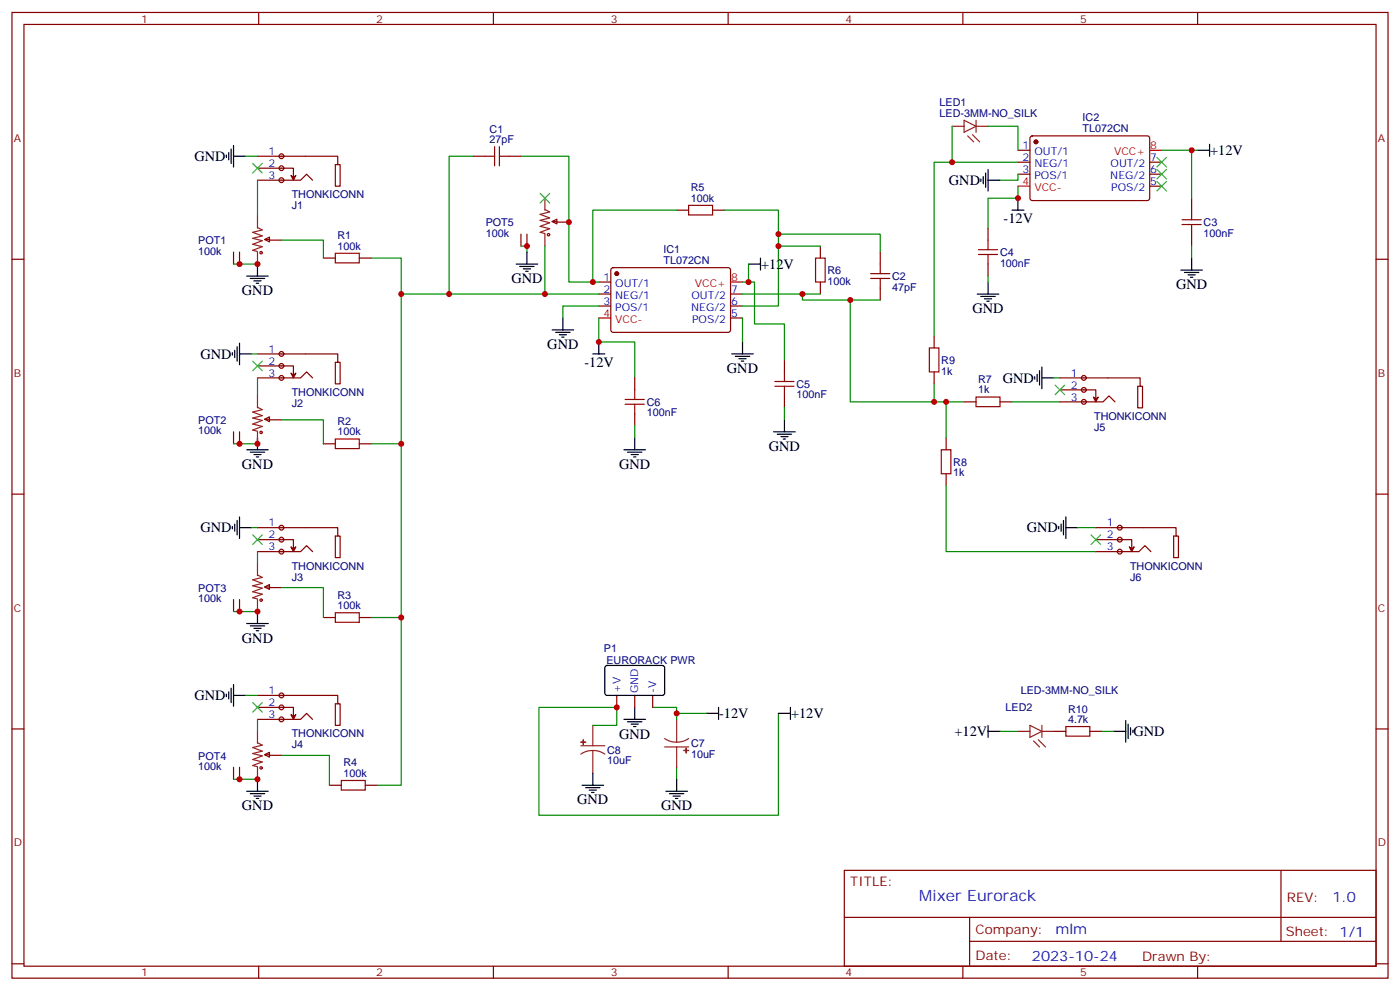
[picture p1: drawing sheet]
<svg xmlns="http://www.w3.org/2000/svg" width="412mm" height="292mm" viewBox="0 0 412 292" stroke-linecap="round" stroke-linejoin="round" font-family="sans-serif">
<g fill="none" stroke="#870000" stroke-width=".35">
<path d="M3.5 3.7h405.4v284.3h-405.4zM7.1 7.2h398.2v277.3h-398.2zM76.2 3.7v3.5M145.3 3.7v3.5M214.5 3.7v3.5M283.6 3.7v3.5M352.8 3.7v3.5M3.5 76.3h3.6M405.3 76.3h3.6M3.5 145.5h3.6M405.3 145.5h3.6M3.5 214.6h3.6"/>
<path d="M405.3 214.6h3.6M248.7 256.3h156.6v28.2h-156.6zM377.3 256.3v20.9M248.7 270.1h156.5M285.6 277.2h119.6M285.6 270.1v14.1M3.5 283.8h3.6M76.2 284.5v3.5M145.3 284.5v3.5M214.5 284.5v3.5M283.6 284.5v3.5M352.8 284.5v3.5"/>
<path d="M405.3 283.8h3.6"/>
</g>
<g fill="#f0f0f0" stroke="#870000" stroke-width=".35">
<circle cx="82.9" cy="46" r=".71"/>
<circle cx="82.9" cy="49.5" r=".71"/>
<circle cx="82.9" cy="53.1" r=".71"/>
</g>
<g fill="none" stroke="#870000" stroke-width=".35">
<path d="M75.8 53.1h12.7l1.8-1.8 1.8 1.8M75.8 49.5h10.6v2.9l.7-.8-.7 1.5-.7-1.5 .7 .8M75.8 46h23.7v2.5h.7v6.3h-1.4v-6.3h.7M68.8 74.2v3.6M70.6 74.2v3.6M78 70.5l1.4-.7v1.4zM78 70.5h1.4M79.4 70.7h3.5M95.2 76h3.6M105.8 76h3.6M68.8 127.1v3.6M70.6 127.1v3.6"/>
<path d="M78 123.4l1.4-.7v1.4zM78 123.4h1.4M79.4 123.6h3.5M68.8 176.5v3.6M70.6 176.5v3.6M78 172.8l1.4-.7v1.4zM78 172.8h1.4M79.4 173h3.5M68.8 225.9v3.5M70.6 225.9v3.5M78 222.2l1.4-.7v1.4zM78 222.2h1.4"/>
<path d="M79.4 222.4h3.5"/>
</g>
<g fill="none" stroke="#a10000" stroke-width=".35">
<path d="M98.8 74.6h7v2.8h-7z"/>
<circle cx="76.9" cy="74.4" r=".35"/>
<circle cx="76.9" cy="127.3" r=".35"/>
<circle cx="76.9" cy="176.7" r=".35"/>
<circle cx="76.9" cy="226.1" r=".35"/>
</g>
<path d="M75.8 63.6v3.6M75.8 74.2v3.6M75.8 67l1.5 .7-2.9 .7 2.9 1.1-2.9 .7 2.9 .7-2.9 1 2.9 .7-2.9 1.1 1.4 .3M75.8 116.6v3.5M75.8 119.9l1.5 .7-2.9 .7 2.9 1.1-2.9 .7 2.9 .7-2.9 1 2.9 .8-2.9 1 1.4 .4M75.8 127.1v3.6M75.8 165.9v3.6M75.8 176.5v3.6M75.8 169.3l1.5 .7-2.9 .7 2.9 1.1-2.9 .7 2.9 .7-2.9 1 2.9 .7-2.9 1.1 1.4 .4M75.8 215.3v3.6M75.8 218.7l1.5 .7-2.9 .7 2.9 1.1-2.9 .7 2.9 .7-2.9 1 2.9 .7-2.9 1.1 1.4 .3M75.8 225.9v3.5" fill="none" stroke="#8c2424" stroke-width=".35"/>
<path d="M66.7 45.6v.8M67.4 44.9v2.2M68.1 43.9v4.2M68.8 46h3.5M68.8 42.8v6.4" fill="none" stroke="#000" stroke-width=".35"/>
<path d="M72.3 46h3.5M75.8 53.1v10.5" fill="none" stroke="#008700" stroke-width=".35"/>
<g fill="#f0f0f0" stroke="#870000" stroke-width=".35">
<circle cx="82.9" cy="104.2" r=".71"/>
<circle cx="82.9" cy="107.7" r=".71"/>
<circle cx="82.9" cy="111.3" r=".71"/>
</g>
<path d="M75.8 111.3h12.7l1.8-1.8 1.8 1.8M75.8 107.7h10.6v2.9l.7-.7-.7 1.4-.7-1.4 .7 .7M75.8 104.2h23.7v2.5h.7v6.3h-1.4v-6.3h.7" fill="none" stroke="#870000" stroke-width=".35"/>
<path d="M75.8 111.3v5.3" fill="none" stroke="#008700" stroke-width=".35"/>
<g fill="#f0f0f0" stroke="#870000" stroke-width=".35">
<circle cx="82.9" cy="155.4" r=".71"/>
<circle cx="82.9" cy="158.9" r=".71"/>
<circle cx="82.9" cy="162.4" r=".71"/>
</g>
<path d="M75.8 158.9h10.6v2.8l.7-.7-.7 1.4-.7-1.4 .7 .7M75.8 155.4h23.7v2.4h.7v6.4h-1.4v-6.4h.7M75.8 162.4h12.7l1.8-1.7 1.8 1.7" fill="none" stroke="#870000" stroke-width=".35"/>
<path d="M75.8 162.4v3.5" fill="none" stroke="#008700" stroke-width=".35"/>
<g fill="#f0f0f0" stroke="#870000" stroke-width=".35">
<circle cx="82.9" cy="204.8" r=".71"/>
<circle cx="82.9" cy="208.3" r=".71"/>
<circle cx="82.9" cy="211.8" r=".71"/>
</g>
<g fill="none" stroke="#870000" stroke-width=".35">
<path d="M139.3 46h3.6M149.9 46h3.6M299.9 44.2h3.5M299.9 47.8h3.5M299.9 51.3h3.5M303.6 40.2l.5-.2 34.1 .1 .5 .6-.1 17.9-.6 .5-34.2-.1-.4-.7v-17.6zM338.7 47.8h3.5M338.7 51.3h3.5M338.7 54.8h3.5M153.5 68.9v3.6M155.2 68.9v3.6M162.6 65.2l1.4-.7v1.4z"/>
<path d="M162.6 65.2h1.4M164 65.4h3.6M180.2 79l.4-.2 34.2 .1 .4 .6-.1 17.9-.6 .5-34.2-.1-.4-.6v-17.7zM199.3 61.9h3.5M209.9 61.9h3.5M241.7 72.5v3.5M259.3 74.2v3.6M176.4 83h3.5M176.4 86.6h3.5M176.4 90.1h3.5M215.2 86.6h3.5M215.2 90.1h3.5"/>
<path d="M215.2 93.6h3.5M241.7 83v3.6M259.3 84.8v3.5M275.2 98.9v3.5M275.2 109.5v3.5M284 118.3h3.5M294.6 118.3h3.5M95.2 130.7h3.6M105.8 130.7h3.6M278.7 128.9v3.5M278.7 139.5v3.5M95.2 181.8h3.6"/>
<path d="M105.8 181.8h3.6M75.8 211.8h12.7l1.8-1.8 1.8 1.8M75.8 208.3h10.6v2.8l.7-.7-.7 1.4-.7-1.4 .7 .7M75.8 204.8h23.7v2.4h.7v6.4h-1.4v-6.4h.7M97 231.2h3.5M107.6 231.2h3.5"/>
</g>
<g fill="none" stroke="#008700" stroke-width=".35">
<path d="M139.3 46h-7v40.6M153.5 46h14.1v37h8.8M82.9 70.7h12.3v5.3M109.4 76h8.8v54.7h-8.8M160.5 72.5v14.1M199.3 61.9h-24.7v21.1M213.4 61.9h15.9v28.2h-10.6M229.3 68.9h30v5.3M229.3 72.5h12.4M118.2 86.6h58.2M176.4 90.1h-10.6v3.5M218.7 86.6h23"/>
<path d="M218.7 93.6v7.1M236.4 86.6v1.7h22.9M250.5 88.3v30h33.5M74.1 104.2h1.7M275.2 113v5.3M278.7 118.3v10.6M82.9 123.6h12.3v7.1M118.2 130.7v51.1h-8.8M74.1 155.4h1.7M82.9 173h12.3v8.8M118.2 181.8v49.4h-7.1M72.3 204.8h3.5"/>
<path d="M75.8 211.8v3.5M82.9 222.4h14.1v8.8"/>
</g>
<g fill="none" stroke="#000" stroke-width=".35">
<path d="M75.8 77.8v3.5M72.7 81.3h6.3M73.7 82h4.3M74.8 82.7h2.1M75.5 83.4h.7M162.6 97.2h6.4M163.7 97.9h4.2M164.7 98.6h2.2M165.5 99.3h.7M165.8 93.6v3.6M68.4 103.9v.7M69.1 103.2v2.1"/>
<path d="M69.8 102.1v4.2M70.6 104.2h3.5M70.6 101v6.4M215.5 104.2h6.4M216.6 104.9h4.2M217.7 105.6h2.1M218.4 106.3h.7M218.7 100.7v3.5M72.7 132.4h6.3M73.7 133.1h4.3M74.8 133.8h2.1M75.5 134.5h.7"/>
<path d="M75.8 128.9v3.5M68.4 155v.7M69.1 154.3v2.1M69.8 153.2v4.3M70.6 152.2v6.3M70.6 155.4h3.5M72.7 183.6h6.3M73.7 184.3h4.3M74.8 185h2.1M75.5 185.7h.7M75.8 180.1v3.5M66.7 204.4v.7"/>
<path d="M67.4 203.7v2.1M68.1 202.6v4.3M68.8 204.8h3.5M68.8 201.6v6.3M72.7 233h6.3M73.7 233.7h4.3M74.8 234.4h2.1M75.5 235.1h.7M75.8 229.4v3.6"/>
</g>
<g fill="none" stroke="#a10000" stroke-width=".35">
<path d="M142.9 46h2.8M145.7 43.2v5.6M147.1 46h2.8M147.1 43.2v5.6M202.8 60.5h7.1v2.8h-7.1zM240.2 76h2.9v7h-2.9zM259.3 77.8v2.8M256.5 80.6h5.6M256.5 82h5.6M259.3 82v2.8M273.8 102.4h2.8v7.1h-2.8zM287.5 116.9h7.1v2.8h-7.1z"/>
<path d="M98.8 129.3h7v2.8h-7zM277.3 132.4h2.8v7.1h-2.8zM98.8 180.4h7v2.8h-7zM100.5 229.8h7.1v2.8h-7.1z"/>
<circle cx="161.6" cy="69.1" r=".35"/>
</g>
<g fill="#870000" stroke="#870000" stroke-width=".35">
<circle cx="181.7" cy="80.6" r=".53"/>
<circle cx="305.2" cy="41.8" r=".53"/>
</g>
<path d="M299.9 54.8h3.5M338.7 44.2h3.5M176.4 93.6h3.5M215.2 83h3.5" fill="none" stroke="#f00" stroke-width=".35"/>
<path d="M160.5 58.3v3.6M160.5 68.9v3.6M160.5 61.7l1.4 .7-2.8 .7 2.8 1.1-2.8 .7 2.8 .7-2.8 1 2.8 .7-2.8 1.1 1.4 .4" fill="none" stroke="#8c2424" stroke-width=".35"/>
<path d="M74.4 48.1l2.9 2.8M77.3 48.1l-2.9 2.8M159.1 56.9l2.8 2.9M161.9 56.9l-2.8 2.9M74.4 106.3l2.9 2.8M77.3 106.3l-2.9 2.8M74.4 157.5l2.9 2.8M77.3 157.5l-2.9 2.8M74.4 206.9l2.9 2.8M77.3 206.9l-2.9 2.8" fill="none" stroke="#3c3" stroke-width=".35"/>
<g fill="#f0f0f0" stroke="#870000" stroke-width=".35">
<circle cx="319.3" cy="111.3" r=".71"/>
<circle cx="319.3" cy="114.8" r=".71"/>
<circle cx="319.3" cy="118.3" r=".71"/>
</g>
<path d="M312.2 118.3h12.7l1.8-1.7 1.7 1.7M312.2 114.8h10.6v2.8l.7-.7-.7 1.4-.7-1.4 .7 .7M312.2 111.3h23.6v2.4h.7v6.4h-1.4v-6.4h.7" fill="none" stroke="#870000" stroke-width=".35"/>
<g fill="#f0f0f0" stroke="#870000" stroke-width=".35">
<circle cx="329.8" cy="155.4" r=".71"/>
<circle cx="329.8" cy="158.9" r=".71"/>
<circle cx="329.8" cy="162.4" r=".71"/>
</g>
<g fill="none" stroke="#870000" stroke-width=".35">
<path d="M351 58.3v3.6M291 67.2v3.5M291 77.8v3.5M351 68.9v3.6M187 111.3v3.5M231.1 106v3.5M231.1 116.6v3.5M187 121.8v3.6M322.8 158.9h10.6v2.8l.7-.7-.7 1.4-.7-1.4 .7 .7M322.8 155.4h23.6v2.4h.7v6.4h-1.4v-6.4h.7M322.8 162.4h12.7l1.8-1.7 1.7 1.7M181.7 204.8v3.5"/>
<path d="M187 204.8v3.5M192.3 204.8v3.5M310.4 215.3h3.6M321 215.3h3.6"/>
</g>
<g fill="none" stroke="#008700" stroke-width=".35">
<path d="M280.5 37.2v10.6M291 37.2h8.9v7M299.9 47.8h-24.7v51.1M299.9 51.3v1.8h-5.3M299.9 54.8v3.5h-8.9v8.9M342.2 44.2h10.6M351 44.2v14.1M68.8 77.8h7M153.5 72.5h1.7v1.7M220.5 77.8v5.2h-1.8M351 72.5v3.5M176.4 93.6v7.1h10.6v10.6"/>
<path d="M220.5 83h1.7v12.4h8.9v10.6M291 81.3v1.7M298.1 118.3h14.1M310.4 111.3h1.8M75.8 128.9v1.8h-7M187 125.4v3.5M231.1 120.1v3.5M278.7 143v19.4h44.1M317.5 155.4h5.3M68.8 180.1h7M192.3 208.3h7v3.5M199.3 210h8.8"/>
<path d="M229.3 210v30h-70.6v-31.7h23v5.3h-7.1M294.6 215.3h5.3M324.6 215.3h3.5M68.8 229.4h7M199.3 225.9v3.5"/>
</g>
<path d="M340.8 53.4l2.8 2.8M340.8 49.9l2.8 2.8M340.8 46.4l2.8 2.8M343.6 53.4l-2.8 2.8M343.6 49.9l-2.8 2.8M343.6 46.4l-2.8 2.8M310.8 113.4l2.8 2.8M313.6 113.4l-2.8 2.8M321.4 157.5l2.8 2.8M324.2 157.5l-2.8 2.8" fill="none" stroke="#3c3" stroke-width=".35"/>
<g fill="none" stroke="#000" stroke-width=".35">
<path d="M288.9 52.7v.7M289.6 52v2.1M290.3 50.9v4.3M291 53.1h3.6M291 49.9v6.3M299.9 58.3v3.6M352.8 44.2h3.5M356.3 42.5v3.5M152 77.8h6.4M153.1 78.5h4.2M154.2 79.2h2.1M154.9 79.9h.7"/>
<path d="M155.2 74.2v3.6M220.5 77.8h3.5M224 76v3.5M298.1 61.9h3.5M347.8 79.5h6.4M351 76v3.5M287.9 86.6h6.3M288.9 87.3h4.3M290 88h2.1M290.7 88.7h.7M291 83v3.6M348.9 80.2h4.2"/>
<path d="M350 80.9h2.1M350.7 81.6h.7M174.6 104.2h3.6M176.4 100.7v3.5M304.8 110.9v.7M305.5 110.2v2.1M306.2 109.1v4.3M306.9 111.3h3.5M306.9 108.1v6.3M183.8 132.4h6.3M184.9 133.1h4.2M185.9 133.8h2.1"/>
<path d="M186.6 134.5h.7M187 128.9v3.5M227.9 127.1h6.3M229 127.8h4.2M230 128.6h2.1M230.7 129.3h.7M231.1 123.6v3.5M311.9 155v.7M312.6 154.3v2.1M313.3 153.2v4.3M314 155.4h3.5M314 152.2v6.3"/>
<path d="M178.4 196.1l.5-.2 16.5 .1 .4 .6-.1 7.7-.6 .5-16.5-.1-.4-.7v-7.4zM183.8 211.8h6.3M184.9 212.5h4.2M185.9 213.2h2.1M186.6 213.9h.7M187 208.3v3.5M208.1 210h3.6M211.7 208.3v3.5M229.3 210h3.5M232.8 208.3v3.5M291 213.6v3.5M291 215.3h3.6"/>
<path d="M328.1 215.3h3.5M331.6 212.2v6.3M332.3 213.2v4.3M333 214.3v2.1M333.7 215v.7M171.4 231.2h6.4M172.5 231.9h4.2M173.6 232.6h2.1M174.3 233.3h.7M174.6 227.7v3.5M196.1 233h6.4M197.2 233.7h4.2"/>
<path d="M198.3 234.4h2.1M199 235.1h.7M199.3 229.4v3.6"/>
</g>
<g fill="none" stroke="#8c2424" stroke-width=".35">
<path d="M280.5 37.2h3.5M284 35.4l3.5 1.8-3.5 1.7zM286.5 39.7l2.1 2.1M287.5 35.4v3.5M287.5 37.2h3.5M285 40l1.8 1.8M171.1 219.6h7.1M174.6 213.6v6M195.8 217.5l1.7 .8 1.8 .2M195.8 219.9h7M199.3 211.8v6.7M199.3 219.9v6"/>
<path d="M202.8 217.5l-1.6 .8-1.9 .2M299.9 215.3h3.5M303.4 213.6l3.5 1.7-3.5 1.8zM304.4 218.2l1.8 1.7M305.9 217.8l2.1 2.1M306.9 213.6v3.5M306.9 215.3h3.5M174.6 221l1.9 .2 1.7 .8M174.6 221l-1.8 .2-1.7 .8M174.6 221v6.7"/>
</g>
<g fill="none" stroke="#a10000" stroke-width=".35">
<path d="M288.2 74.9h5.7M288.2 73.5h5.7M291 70.7v2.8M291 74.9v2.9M348.2 66.1h5.6M348.2 64.7h5.6M351 61.9v2.8M351 66.1v2.8M184.1 119h5.7M184.1 117.6h5.7M187 114.8v2.8M187 119v2.8"/>
<path d="M228.2 113.7h5.7M228.2 112.3h5.7M231.1 109.5v2.8M231.1 113.7v2.9M314 213.9h7v2.8h-7z"/>
</g>
<g fill="#8c2424" stroke="#8c2424" stroke-width=".35">
<path d="M201.4 220.9l1.4 .1z"/>
<path d="M202.1 220.3v1.4z"/>
<path d="M171.1 218.5h1.4z"/>
<path d="M171.8 217.8v1.4z"/>
</g>
<g fill="#c00">
<circle cx="118.2" cy="130.7" r=".88"/>
<circle cx="118.2" cy="181.8" r=".88"/>
<circle cx="118.2" cy="86.6" r=".88"/>
<circle cx="160.5" cy="86.6" r=".88"/>
<circle cx="167.6" cy="65.4" r=".88"/>
<circle cx="132.3" cy="86.6" r=".88"/>
<circle cx="174.6" cy="83" r=".88"/>
<circle cx="229.3" cy="72.5" r=".88"/>
<circle cx="229.3" cy="68.9" r=".88"/>
<circle cx="236.4" cy="86.6" r=".88"/>
<circle cx="250.5" cy="88.3" r=".88"/>
<circle cx="278.7" cy="118.3" r=".88"/>
<circle cx="275.2" cy="118.3" r=".88"/>
<circle cx="280.5" cy="47.8" r=".88"/>
<circle cx="351" cy="44.2" r=".88"/>
<circle cx="299.9" cy="58.3" r=".88"/>
<circle cx="220.5" cy="83" r=".88"/>
<circle cx="176.4" cy="100.7" r=".88"/>
<circle cx="181.7" cy="208.3" r=".88"/>
<circle cx="199.3" cy="210" r=".88"/>
<circle cx="75.8" cy="130.7" r=".88"/>
<circle cx="70.6" cy="130.7" r=".88"/>
<circle cx="75.8" cy="77.8" r=".88"/>
<circle cx="70.6" cy="77.8" r=".88"/>
<circle cx="75.8" cy="180.1" r=".88"/>
<circle cx="70.6" cy="180.1" r=".88"/>
<circle cx="75.8" cy="229.4" r=".88"/>
<circle cx="70.6" cy="229.4" r=".88"/>
<circle cx="155.2" cy="72.5" r=".88"/>
</g>
<text font-size="4.6" fill="#00f" x="270.8" y="265.3">Mixer Eurorack</text>
<g font-size="4.2">
<text x="57.3" y="47.4">GND</text>
<text x="356.5" y="45.7">+12V</text>
<text x="279.5" y="54.5">GND</text>
<text x="295.6" y="65.8">-12V</text>
<text x="150.6" y="83.4">GND</text>
<text x="224.2" y="79.2">+12V</text>
<text x="71.3" y="86.9">GND</text>
<text x="346.4" y="85.2">GND</text>
<text x="286.5" y="92.2">GND</text>
<text x="59.1" y="105.6">GND</text>
<text x="161.2" y="102.8">GND</text>
<text x="172.2" y="108.1">-12V</text>
<text x="214.1" y="109.9">GND</text>
<text x="295.4" y="112.7">GND</text>
<text x="226.5" y="132.8">GND</text>
<text x="71.3" y="138.1">GND</text>
<text x="182.4" y="138.1">GND</text>
<text x="59.1" y="156.8">GND</text>
<text x="302.5" y="156.8">GND</text>
<text x="71.3" y="189.2">GND</text>
<text x="57.3" y="206.2">GND</text>
<text x="211.8" y="211.5">-12V</text>
<text x="233" y="211.5">+12V</text>
<text x="182.4" y="217.5">GND</text>
<text x="281.1" y="216.7">+12V</text>
<text x="333.9" y="216.7">GND</text>
<text x="71.3" y="238.6">GND</text>
<text x="170" y="236.9">GND</text>
<text x="194.7" y="238.6">GND</text>
</g>
<g font-size="4.2" fill="#00f">
<text x="392.5" y="265.5">1.0</text>
<text x="310.9" y="275.1">mlm</text>
<text x="304" y="282.9">2023-10-24</text>
</g>
<g font-size="3.9" fill="#800">
<text x="250.5" y="260.8">TITLE:</text>
<text x="379.1" y="265.5">REV:</text>
<text x="287.4" y="275">Company:</text>
<text x="378.7" y="275.7">Sheet: 1/1</text>
<text x="287.4" y="282.7">Date:</text>
<text x="336.4" y="282.8">Drawn By:</text>
</g>
<g font-size="3.2" fill="#800">
<text x="41.6" y="6.7">1</text>
<text x="110.8" y="6.7">2</text>
<text x="179.9" y="6.7">3</text>
<text x="249.1" y="6.7">4</text>
<text x="318.2" y="6.7">5</text>
<text x="4.1" y="41.8">A</text>
<text x="405.9" y="41.8">A</text>
<text x="4.1" y="110.9">B</text>
<text x="405.9" y="110.9">B</text>
<text x="4.1" y="180.1">C</text>
<text x="405.9" y="180.1">C</text>
<text x="4.1" y="249.2">D</text>
<text x="405.9" y="249.2">D</text>
<text x="41.6" y="287.5">1</text>
<text x="110.8" y="287.5">2</text>
<text x="179.9" y="287.5">3</text>
<text x="249.1" y="287.5">4</text>
<text x="318.2" y="287.5">5</text>
</g>
<g font-size="3.2" fill="#000080">
<text x="276.8" y="34.4">LED-3MM-NO_SILK</text>
<text x="276.8" y="31.3">LED1</text>
<text x="318.9" y="35.7">IC2</text>
<text x="144.2" y="39.1">C1</text>
<text x="318.9" y="38.9">TL072CN</text>
<text x="144.2" y="42.1">27pF</text>
<text x="85.9" y="58.3">THONKICONN</text>
<text x="203.5" y="59.4">100k</text>
<text x="203.5" y="56.3">R5</text>
<text x="85.9" y="61.6">J1</text>
<text x="58.4" y="72">POT1</text>
<text x="99.4" y="70.4">R1</text>
<text x="143.1" y="69.7">100k</text>
<text x="143.1" y="66.7">POT5</text>
<text x="354.5" y="69.7">100nF</text>
<text x="354.5" y="66.6">C3</text>
<text x="58.4" y="75">100k</text>
<text x="99.4" y="73.5">100k</text>
<text x="195.4" y="77.8">TL072CN</text>
<text x="195.4" y="74.5">IC1</text>
<text x="294.6" y="75.4">C4</text>
<text x="243.8" y="83.8">100k</text>
<text x="243.8" y="80.6">R6</text>
<text x="262.8" y="82.5">C2</text>
<text x="294.6" y="78.5">100nF</text>
<text x="262.8" y="85.6">47pF</text>
<text x="277.3" y="107.2">R9</text>
<text x="277.3" y="110.3">1k</text>
<text x="288.1" y="112.8">R7</text>
<text x="85.9" y="116.6">THONKICONN</text>
<text x="85.9" y="119.8">J2</text>
<text x="190.5" y="119.5">C6</text>
<text x="234.6" y="117.3">100nF</text>
<text x="234.6" y="114.2">C5</text>
<text x="288.1" y="115.9">1k</text>
<text x="58.4" y="124.9">POT2</text>
<text x="99.4" y="125.1">R2</text>
<text x="190.5" y="122.6">100nF</text>
<text x="322.3" y="123.6">THONKICONN</text>
<text x="58.4" y="127.9">100k</text>
<text x="99.4" y="128.2">100k</text>
<text x="322.3" y="126.8">J5</text>
<text x="280.8" y="137.2">R8</text>
<text x="280.8" y="140.3">1k</text>
<text x="85.9" y="167.7">THONKICONN</text>
<text x="332.9" y="167.7">THONKICONN</text>
<text x="85.9" y="170.9">J3</text>
<text x="332.9" y="170.9">J6</text>
<text x="58.4" y="177.3">100k</text>
<text x="58.4" y="174.3">POT3</text>
<text x="99.4" y="179.4">100k</text>
<text x="99.4" y="176.3">R3</text>
<text x="177.9" y="191.9">P1</text>
<text x="178.6" y="195.4">EURORACK PWR</text>
<text x="296.2" y="209.4">LED2</text>
<text x="300.7" y="204.3">LED-3MM-NO_SILK</text>
<text x="314.6" y="209.8">R10</text>
<text x="314.6" y="212.9">4.7k</text>
<text x="85.9" y="217.1">THONKICONN</text>
<text x="85.9" y="220.3">J4</text>
<text x="178.9" y="221.9">C8</text>
<text x="203.6" y="220.1">C7</text>
<text x="58.4" y="226.7">100k</text>
<text x="58.4" y="223.7">POT4</text>
<text x="101.2" y="225.7">R4</text>
<text x="178.9" y="224.9">10uF</text>
<text x="203.6" y="223.1">10uF</text>
<text x="101.2" y="228.7">100k</text>
</g>
<g font-size="3.2" fill="#00f">
<text x="79.1" y="45.6">1</text>
<text x="301.2" y="43.9">1</text>
<text x="301.2" y="47.4">2</text>
<text x="304.7" y="45.6">OUT/1</text>
<text x="338.8" y="47.4">7</text>
<text x="79.1" y="49.2">2</text>
<text x="79.1" y="52.7">3</text>
<text x="301.2" y="50.9">3</text>
<text x="304.7" y="49.2">NEG/1</text>
<text x="304.7" y="52.7">POS/1</text>
<text x="327.1" y="52.7">NEG/2</text>
<text x="327.1" y="49.2">OUT/2</text>
<text x="338.8" y="50.9">6</text>
<text x="327.3" y="56.2">POS/2</text>
<text x="338.8" y="54.5">5</text>
<text x="177.7" y="82.7">1</text>
<text x="177.7" y="86.2">2</text>
<text x="177.7" y="89.7">3</text>
<text x="181.2" y="84.5">OUT/1</text>
<text x="181.2" y="88">NEG/1</text>
<text x="203.7" y="88">OUT/2</text>
<text x="215.4" y="89.7">6</text>
<text x="215.4" y="86.2">7</text>
<text x="181.2" y="91.5">POS/1</text>
<text x="203.6" y="91.5">NEG/2</text>
<text x="203.8" y="95">POS/2</text>
<text x="215.4" y="93.3">5</text>
<text x="79.1" y="103.9">1</text>
<text x="79.1" y="107.4">2</text>
<text x="79.1" y="110.9">3</text>
<text x="315.5" y="110.9">1</text>
<text x="315.5" y="114.4">2</text>
<text x="315.5" y="118">3</text>
<text x="79.1" y="155">1</text>
<text x="326.1" y="155">1</text>
<text x="79.1" y="158.5">2</text>
<text x="326.1" y="158.5">2</text>
<text x="79.1" y="162.1">3</text>
<text x="326.1" y="162.1">3</text>
<text x="79.1" y="204.4">1</text>
<text x="79.1" y="207.9">2</text>
<text x="182.7" y="204" transform="rotate(-90 182.7 204)">+V</text>
<text x="188" y="204" transform="rotate(-90 188 204)">GND</text>
<text x="193.3" y="204" transform="rotate(-90 193.3 204)">-V</text>
<text x="79.1" y="211.5">3</text>
</g>
<g font-size="3.2" fill="#f00">
<text x="328.2" y="45.6">VCC+</text>
<text x="338.8" y="43.9">8</text>
<text x="301.2" y="54.5">4</text>
<text x="304.7" y="56.2">VCC-</text>
<text x="215.4" y="82.7">8</text>
<text x="204.7" y="84.5">VCC+</text>
<text x="177.7" y="93.3">4</text>
<text x="181.2" y="95">VCC-</text>
</g>
</svg>
